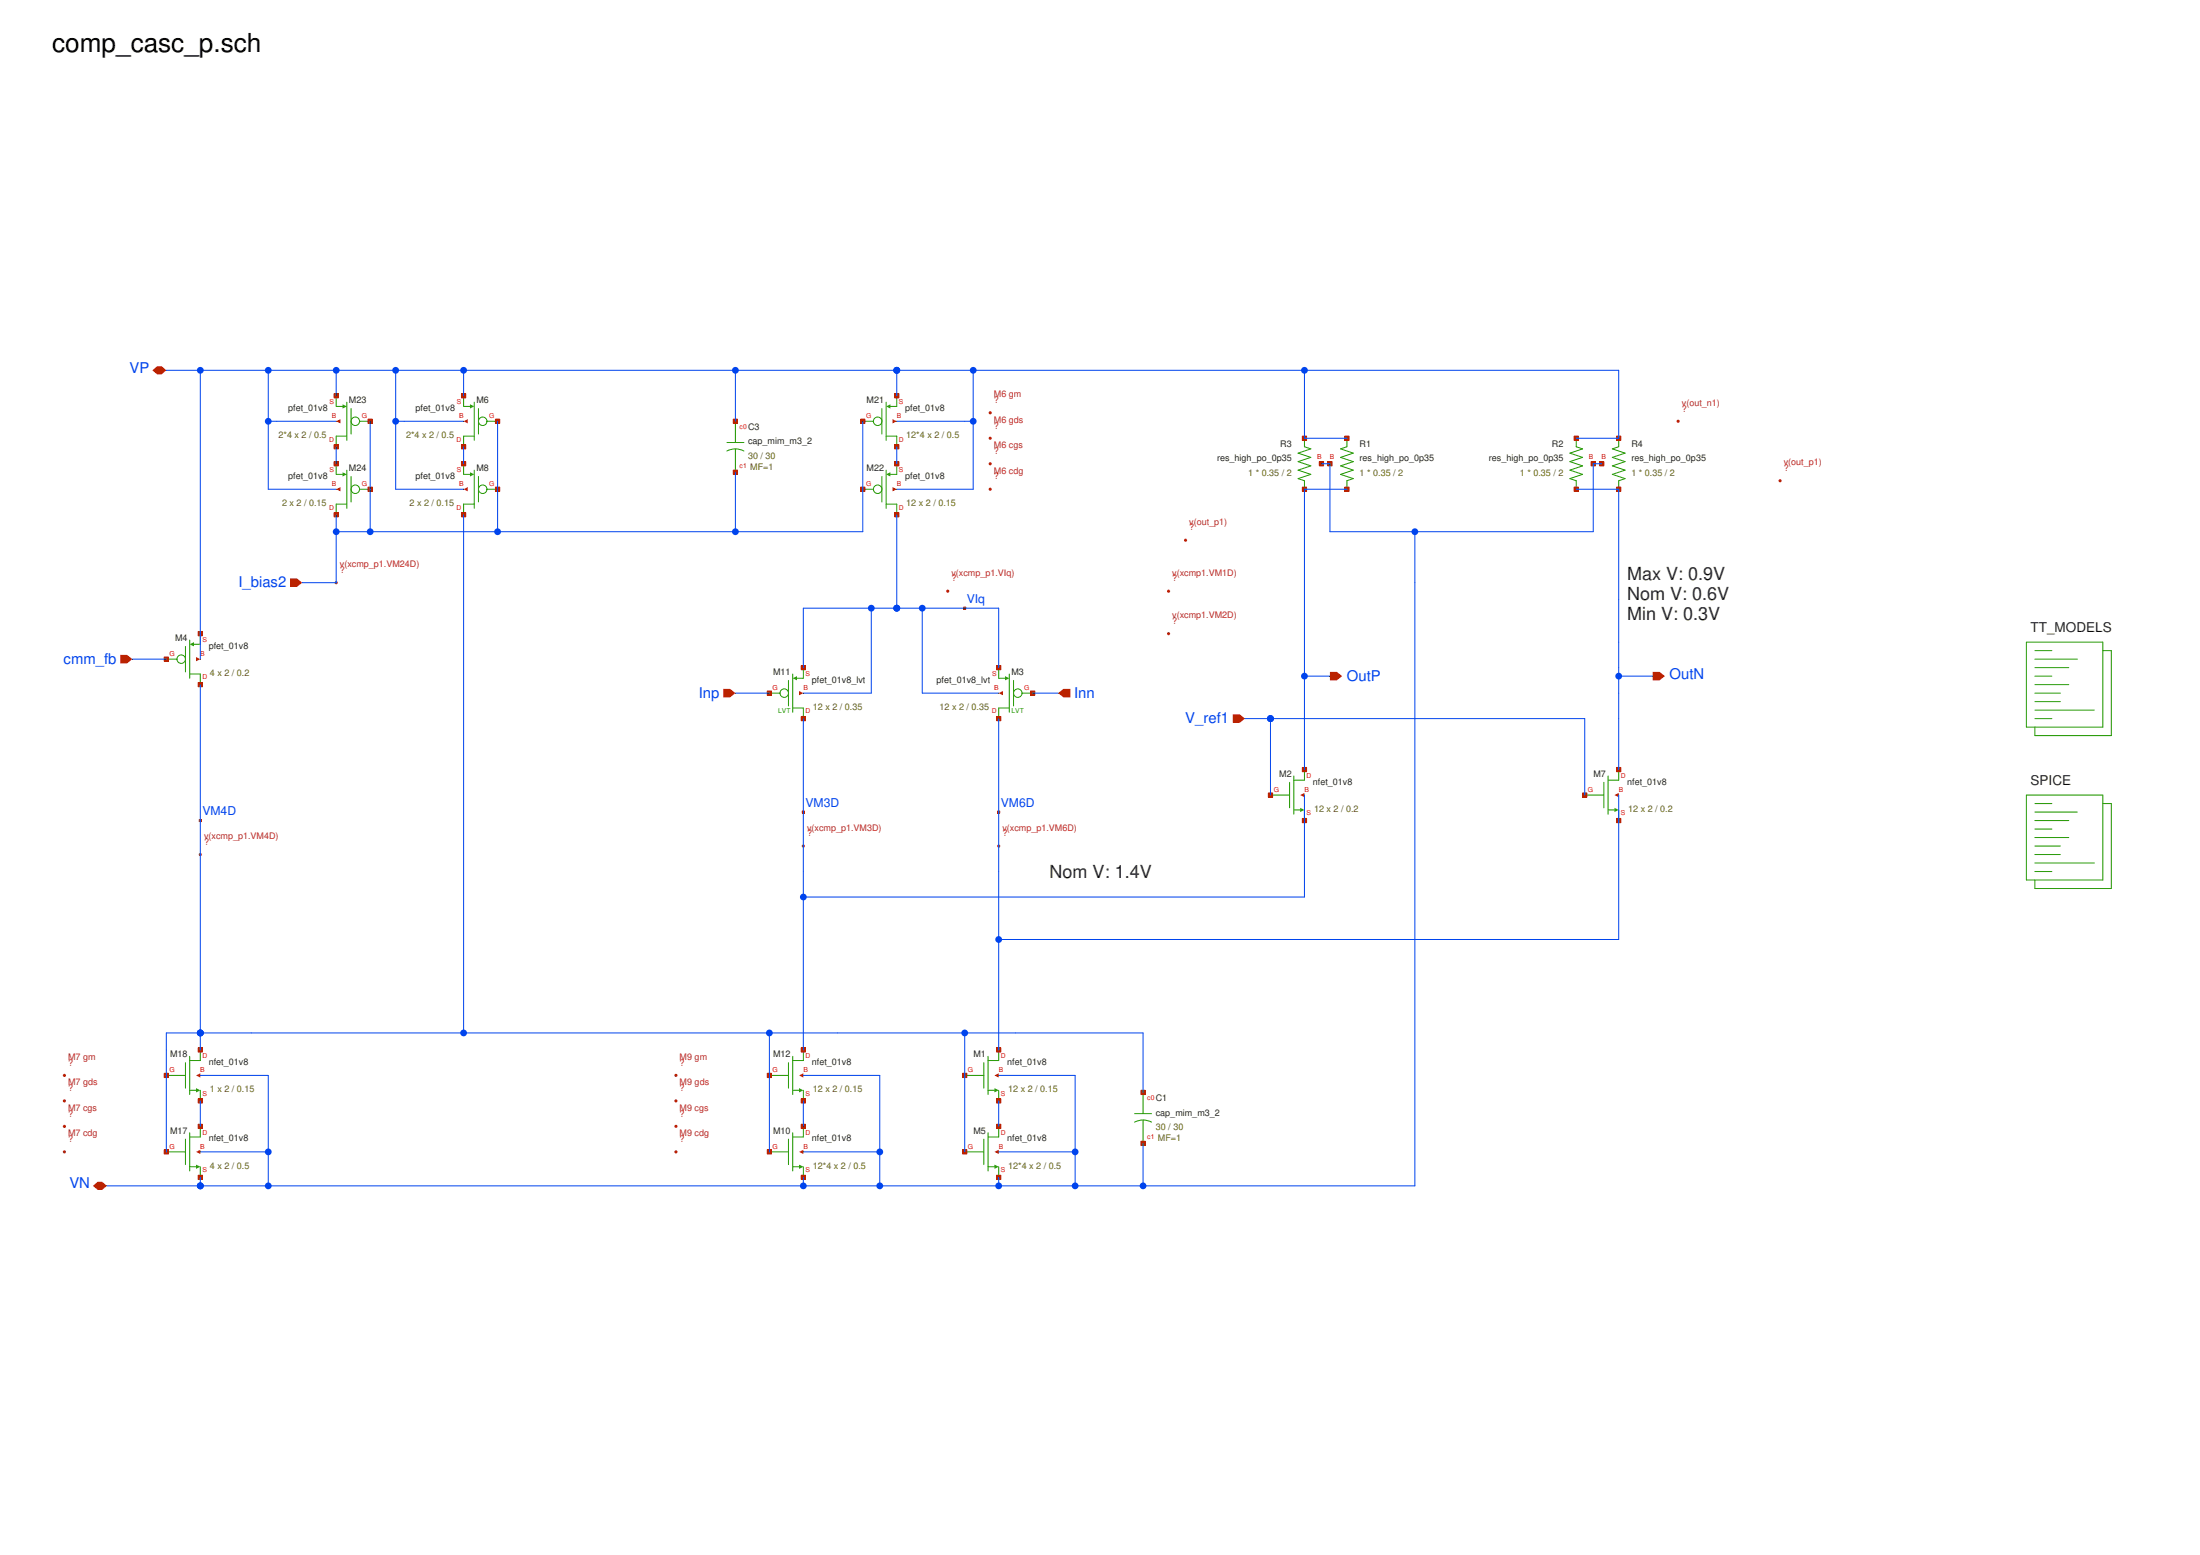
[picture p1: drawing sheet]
<svg xmlns="http://www.w3.org/2000/svg" width="297mm" height="210mm" viewBox="0 0 297 210" stroke-linecap="round" stroke-linejoin="round" font-family="sans-serif">
<g fill="none" stroke="#229800" stroke-width=".14">
<path d="M273.6 86.7h10.3v11.4h-10.3zM274.7 90.1h4.6M274.7 91.3h2.3M274.7 92.4h4.6M274.7 93.6h3.5M274.7 94.7h3.5M274.7 95.9h8.1M274.7 97h2.3M274.7 89h5.8M274.7 87.8h2.3M283.9 87.8h1.2v11.5h-10.4v-1.2M273.6 107.3h10.3v11.5h-10.3z"/>
<path d="M274.7 110.8h4.6M274.7 111.9h2.3M274.7 113.1h4.6M274.7 114.2h3.5M274.7 115.4h3.5M274.7 116.5h8.1M274.7 117.6h2.3M274.7 109.6h5.8M274.7 108.5h2.3M283.9 108.5h1.2v11.4h-10.4v-1.1M103.9 155.5h2.6M106.5 153.8v3.4"/>
<path d="M107 152.9v5.2M107 157.5h.9M108.5 152v1.5h-1.5M108.5 157.5v1.4"/>
</g>
<path d="M107.9 157.2l.6 .3-.6 .3z" fill="#229800"/>
<path d="M103.9 145.2h2.6M106.5 143.4v3.5M107 142.6v5.1M107 147.2h.9M108.5 141.7v1.5h-1.5M108.5 147.2v1.4" fill="none" stroke="#229800" stroke-width=".14"/>
<path d="M107.9 146.9l.6 .3-.6 .3z" fill="#229800"/>
<path d="M22.5 155.5h2.5M25 153.8v3.4M25.6 152.9v5.2M25.6 157.5h.9M27 152v1.5h-1.4M27 157.5v1.4" fill="none" stroke="#229800" stroke-width=".14"/>
<path d="M26.5 157.2l.5 .3-.5 .3z" fill="#229800"/>
<path d="M22.5 145.2h2.5M25 143.4v3.5M25.6 142.6v5.1M25.6 147.2h.9M27 141.7v1.5h-1.4M27 147.2v1.4" fill="none" stroke="#229800" stroke-width=".14"/>
<path d="M26.5 146.9l.5 .3-.5 .3z" fill="#229800"/>
<path d="M116.5 56.9h1.4M119.1 55.1v3.5M119.6 54.3v5.1M119.6 58.9h1.5v1.4M121.1 53.4v1.5h-.9M176.1 59.2v1.1l.9 .3-1.7 .6 1.7 .5-1.7 .6 1.7 .6-1.7 .6 1.7 .5-1.7 .6 .8 .3v1.1M218.6 59.2v1.1l-.9 .3 1.7 .6-1.7 .5 1.7 .6-1.7 .6 1.7 .6-1.7 .5 1.7 .6-.8 .3v1.1M153.2 150.3h2.3M153.2 151.5a2.44 2.44 0 0 1 2.3 0M154.3 147.5v2.8M154.3 151.2v3.1" fill="none" stroke="#229800" stroke-width=".14"/>
<path d="M119.6 54.9l.6-.3v.5z" fill="#229800"/>
<g fill="none" stroke="#229800" stroke-width=".14">
<path d="M116.5 66h1.4M119.1 64.3v3.5M119.6 63.5v5.1M119.6 68h1.5v1.5M121.1 62.6v1.4h-.9"/>
<circle cx="118.5" cy="56.9" r=".57"/>
</g>
<path d="M119.6 64l.6-.3v.6z" fill="#229800"/>
<g fill="none" stroke="#229800" stroke-width=".14">
<path d="M45.4 53.4v1.5h.9M46.8 54.3v5.1M46.8 58.9h-1.4v1.4M47.4 55.1v3.5M48.5 56.9h1.5"/>
<circle cx="118.5" cy="66" r=".57"/>
</g>
<path d="M46.3 54.6l.5 .3-.5 .2z" fill="#229800"/>
<g fill="none" stroke="#229800" stroke-width=".14">
<path d="M45.4 62.6v1.4h.9M46.8 63.5v5.1M46.8 68h-1.4v1.5M47.4 64.3v3.5M48.5 66h1.5"/>
<circle cx="48" cy="56.9" r=".57"/>
</g>
<path d="M46.3 63.7l.5 .3-.5 .3z" fill="#229800"/>
<g fill="none" stroke="#229800" stroke-width=".14">
<path d="M98.1 59.7h2.3M99.3 56.9v2.8M98.1 60.9a2.44 2.44 0 0 1 2.3 0M99.3 60.6v3.1M171.5 107.3h2.6M174.1 105.6v3.4M174.7 104.7v5.2M174.7 109.3h.9M176.1 103.9v1.4h-1.4M176.1 109.3v1.5"/>
<circle cx="48" cy="66" r=".57"/>
</g>
<path d="M175.6 109l.5 .3-.5 .3z" fill="#229800"/>
<path d="M22.5 89h1.4M25 87.3v3.4M25.6 86.4v5.2M25.6 91h1.4v1.4M27 85.5v1.5h-.8" fill="none" stroke="#229800" stroke-width=".14"/>
<path d="M25.6 87l.6-.3v.6z" fill="#229800"/>
<g fill="none" stroke="#229800" stroke-width=".14">
<path d="M214 107.3h2.5M216.5 105.6v3.4M217.1 104.7v5.2M217.1 109.3h.9M218.6 103.9v1.4h-1.5M218.6 109.3v1.5"/>
<circle cx="24.5" cy="89" r=".57"/>
</g>
<path d="M218 109l.6 .3-.6 .3z" fill="#229800"/>
<path d="M103.9 93.6h1.4M106.5 91.8v3.5M107 91v5.1M107 95.6h1.5v1.4M108.5 90.1v1.5h-.9" fill="none" stroke="#229800" stroke-width=".14"/>
<path d="M107 91.6l.6-.3v.5z" fill="#229800"/>
<g fill="none" stroke="#229800" stroke-width=".14">
<path d="M134.8 90.1v1.5h.9M136.3 91v5.1M136.3 95.6h-1.5v1.4M136.8 91.8v3.5M138 93.6h1.4"/>
<circle cx="105.9" cy="93.6" r=".57"/>
</g>
<path d="M135.7 91.3l.6 .3-.6 .2z" fill="#229800"/>
<g fill="none" stroke="#229800" stroke-width=".14">
<path d="M130.3 145.2h2.5M132.8 143.4v3.5M133.4 142.6v5.1M133.4 147.2h.9M134.8 141.7v1.5h-1.4M134.8 147.2v1.4"/>
<circle cx="137.4" cy="93.6" r=".57"/>
</g>
<path d="M134.3 146.9l.5 .3-.5 .3z" fill="#229800"/>
<path d="M130.3 155.5h2.5M132.8 153.8v3.4M133.4 152.9v5.2M133.4 157.5h.9M134.8 152v1.5h-1.4M134.8 157.5v1.4" fill="none" stroke="#229800" stroke-width=".14"/>
<path d="M134.3 157.2l.5 .3-.5 .3z" fill="#229800"/>
<path d="M62.6 53.4v1.5h.9M64 54.3v5.1M64 58.9h-1.4v1.4M64.6 55.1v3.5M65.7 56.9h1.5M181.9 59.2v1.1l-.9 .3 1.7 .6-1.7 .5 1.7 .6-1.7 .6 1.7 .6-1.7 .5 1.7 .6-.8 .3v1.1M212.8 59.2v1.1l.9 .3-1.7 .6 1.7 .5-1.7 .6 1.7 .6-1.7 .6 1.7 .5-1.7 .6 .8 .3v1.1" fill="none" stroke="#229800" stroke-width=".14"/>
<path d="M63.5 54.6l.5 .3-.5 .2z" fill="#229800"/>
<g fill="none" stroke="#229800" stroke-width=".14">
<path d="M62.6 62.6v1.4h.9M64 63.5v5.1M64 68h-1.4v1.5M64.6 64.3v3.5M65.7 66h1.5"/>
<circle cx="65.2" cy="56.9" r=".57"/>
</g>
<path d="M63.5 63.7l.5 .3-.5 .3z" fill="#229800"/>
<circle cx="65.2" cy="66" r=".57" fill="none" stroke="#229800" stroke-width=".14"/>
<path d="M130.1 82h.3v.2h-.3z" fill="none" stroke="#ba2200" stroke-width=".14"/>
<g fill="#ba2200">
<path d="M130.1 82h.3v.2h-.3z"/>
<path d="M97.6 93h1l.7 .6-.7 .5h-1z"/>
</g>
<path d="M99.3 93.6h.1" fill="none" stroke="#ba2200" stroke-width=".14"/>
<path d="M16.2 88.4h1l.7 .6-.7 .5h-1z" fill="#ba2200"/>
<path d="M17.9 89h.1" fill="none" stroke="#ba2200" stroke-width=".14"/>
<path d="M142.9 93.6l.7-.6h.9v1.1h-.9z" fill="#ba2200"/>
<path d="M142.9 93.6h.1" fill="none" stroke="#ba2200" stroke-width=".14"/>
<path d="M20.6 50l.6-.6h.6l.7 .6-.7 .5h-.6z" fill="#ba2200"/>
<path d="M22.5 50h.1" fill="none" stroke="#ba2200" stroke-width=".14"/>
<path d="M12.5 160.1l.7-.6h.6l.6 .6-.6 .5h-.6z" fill="#ba2200"/>
<path d="M14.4 160.1h.1" fill="none" stroke="#ba2200" stroke-width=".14"/>
<path d="M223.1 90.7h1l.7 .6-.7 .5h-1z" fill="#ba2200"/>
<path d="M223.1 91.3h.1" fill="none" stroke="#ba2200" stroke-width=".14"/>
<path d="M179.6 90.7h.9l.7 .6-.7 .5h-.9z" fill="#ba2200"/>
<path d="M179.6 91.3h.1" fill="none" stroke="#ba2200" stroke-width=".14"/>
<path d="M107.9 155.5l.6-.3v.6z" fill="#ba2200"/>
<path d="M108.2 151.8h.6v.5h-.6z" fill="none" stroke="#ba2200" stroke-width=".14"/>
<path d="M108.2 151.8h.6v.5h-.6z" fill="#ba2200"/>
<path d="M103.6 155.2h.6v.6h-.6z" fill="none" stroke="#ba2200" stroke-width=".14"/>
<path d="M103.6 155.2h.6v.6h-.6z" fill="#ba2200"/>
<path d="M108.2 158.6h.6v.6h-.6z" fill="none" stroke="#ba2200" stroke-width=".14"/>
<path d="M108.2 158.6h.6v.6h-.6z" fill="#ba2200"/>
<path d="M108.5 155.5h.1" fill="none" stroke="#ba2200" stroke-width=".14"/>
<path d="M107.9 145.2l.6-.3v.6z" fill="#ba2200"/>
<path d="M108.2 141.4h.6v.6h-.6z" fill="none" stroke="#ba2200" stroke-width=".14"/>
<path d="M108.2 141.4h.6v.6h-.6z" fill="#ba2200"/>
<path d="M103.6 144.9h.6v.6h-.6z" fill="none" stroke="#ba2200" stroke-width=".14"/>
<path d="M103.6 144.9h.6v.6h-.6z" fill="#ba2200"/>
<path d="M108.2 148.3h.6v.6h-.6z" fill="none" stroke="#ba2200" stroke-width=".14"/>
<path d="M108.2 148.3h.6v.6h-.6z" fill="#ba2200"/>
<path d="M108.5 145.2h.1" fill="none" stroke="#ba2200" stroke-width=".14"/>
<path d="M26.5 155.5l.5-.3v.6z" fill="#ba2200"/>
<path d="M26.8 151.8h.5v.5h-.5z" fill="none" stroke="#ba2200" stroke-width=".14"/>
<path d="M26.8 151.8h.5v.5h-.5z" fill="#ba2200"/>
<path d="M22.2 155.2h.5v.6h-.5z" fill="none" stroke="#ba2200" stroke-width=".14"/>
<path d="M22.2 155.2h.5v.6h-.5z" fill="#ba2200"/>
<path d="M26.8 158.6h.5v.6h-.5z" fill="none" stroke="#ba2200" stroke-width=".14"/>
<path d="M26.8 158.6h.5v.6h-.5z" fill="#ba2200"/>
<path d="M27 155.5h.1" fill="none" stroke="#ba2200" stroke-width=".14"/>
<path d="M26.5 145.2l.5-.3v.6z" fill="#ba2200"/>
<path d="M26.8 141.4h.5v.6h-.5z" fill="none" stroke="#ba2200" stroke-width=".14"/>
<path d="M26.8 141.4h.5v.6h-.5z" fill="#ba2200"/>
<path d="M22.2 144.9h.5v.6h-.5z" fill="none" stroke="#ba2200" stroke-width=".14"/>
<path d="M22.2 144.9h.5v.6h-.5z" fill="#ba2200"/>
<path d="M26.8 148.3h.5v.6h-.5z" fill="none" stroke="#ba2200" stroke-width=".14"/>
<path d="M26.8 148.3h.5v.6h-.5z" fill="#ba2200"/>
<path d="M27 145.2h.1" fill="none" stroke="#ba2200" stroke-width=".14"/>
<path d="M154 147.2h.6v.5h-.6z" fill="none" stroke="#ba2200" stroke-width=".14"/>
<path d="M154 147.2h.6v.5h-.6z" fill="#ba2200"/>
<path d="M154 154.1h.6v.5h-.6z" fill="none" stroke="#ba2200" stroke-width=".14"/>
<path d="M154 154.1h.6v.5h-.6z" fill="#ba2200"/>
<path d="M175.8 65.8h.6v.5h-.6z" fill="none" stroke="#ba2200" stroke-width=".14"/>
<path d="M175.8 65.8h.6v.5h-.6z" fill="#ba2200"/>
<path d="M175.8 58.9h.6v.5h-.6z" fill="none" stroke="#ba2200" stroke-width=".14"/>
<path d="M175.8 58.9h.6v.5h-.6z" fill="#ba2200"/>
<path d="M178.1 62.3h.6v.6h-.6z" fill="none" stroke="#ba2200" stroke-width=".14"/>
<path d="M178.1 62.3h.6v.6h-.6z" fill="#ba2200"/>
<path d="M218.3 65.8h.5v.5h-.5z" fill="none" stroke="#ba2200" stroke-width=".14"/>
<path d="M218.3 65.8h.5v.5h-.5z" fill="#ba2200"/>
<path d="M218.3 58.9h.5v.5h-.5z" fill="none" stroke="#ba2200" stroke-width=".14"/>
<path d="M218.3 58.9h.5v.5h-.5z" fill="#ba2200"/>
<path d="M216 62.3h.5v.6h-.5z" fill="none" stroke="#ba2200" stroke-width=".14"/>
<g fill="#ba2200">
<path d="M216 62.3h.5v.6h-.5z"/>
<path d="M166.4 96.4h1l.7 .6-.7 .6h-1z"/>
</g>
<path d="M168.1 97h.1" fill="none" stroke="#ba2200" stroke-width=".14"/>
<path d="M39.2 78.1h.9l.7 .6-.7 .5h-.9z" fill="#ba2200"/>
<path d="M40.8 78.7h.1" fill="none" stroke="#ba2200" stroke-width=".14"/>
<path d="M120.5 56.6l.6 .3-.6 .3z" fill="#ba2200"/>
<path d="M120.8 60h.6v.6h-.6z" fill="none" stroke="#ba2200" stroke-width=".14"/>
<path d="M120.8 60h.6v.6h-.6z" fill="#ba2200"/>
<path d="M116.2 56.6h.6v.6h-.6z" fill="none" stroke="#ba2200" stroke-width=".14"/>
<path d="M116.2 56.6h.6v.6h-.6z" fill="#ba2200"/>
<path d="M120.8 53.1h.6v.6h-.6z" fill="none" stroke="#ba2200" stroke-width=".14"/>
<path d="M120.8 53.1h.6v.6h-.6z" fill="#ba2200"/>
<path d="M121.1 56.9h.1" fill="none" stroke="#ba2200" stroke-width=".14"/>
<path d="M120.5 65.8l.6 .2-.6 .3z" fill="#ba2200"/>
<path d="M120.8 69.2h.6v.6h-.6z" fill="none" stroke="#ba2200" stroke-width=".14"/>
<path d="M120.8 69.2h.6v.6h-.6z" fill="#ba2200"/>
<path d="M116.2 65.8h.6v.5h-.6z" fill="none" stroke="#ba2200" stroke-width=".14"/>
<path d="M116.2 65.8h.6v.5h-.6z" fill="#ba2200"/>
<path d="M120.8 62.3h.6v.6h-.6z" fill="none" stroke="#ba2200" stroke-width=".14"/>
<path d="M120.8 62.3h.6v.6h-.6z" fill="#ba2200"/>
<path d="M121.1 66h.1" fill="none" stroke="#ba2200" stroke-width=".14"/>
<path d="M45.4 56.9l.6-.3v.6z" fill="#ba2200"/>
<path d="M45.1 60h.6v.6h-.6z" fill="none" stroke="#ba2200" stroke-width=".14"/>
<path d="M45.1 60h.6v.6h-.6z" fill="#ba2200"/>
<path d="M49.7 56.6h.6v.6h-.6z" fill="none" stroke="#ba2200" stroke-width=".14"/>
<path d="M49.7 56.6h.6v.6h-.6z" fill="#ba2200"/>
<path d="M45.1 53.1h.6v.6h-.6z" fill="none" stroke="#ba2200" stroke-width=".14"/>
<path d="M45.1 53.1h.6v.6h-.6z" fill="#ba2200"/>
<path d="M45.4 56.9h.1" fill="none" stroke="#ba2200" stroke-width=".14"/>
<path d="M45.4 66l.6-.2v.5z" fill="#ba2200"/>
<path d="M45.1 69.2h.6v.6h-.6z" fill="none" stroke="#ba2200" stroke-width=".14"/>
<path d="M45.1 69.2h.6v.6h-.6z" fill="#ba2200"/>
<path d="M49.7 65.8h.6v.5h-.6z" fill="none" stroke="#ba2200" stroke-width=".14"/>
<path d="M49.7 65.8h.6v.5h-.6z" fill="#ba2200"/>
<path d="M45.1 62.3h.6v.6h-.6z" fill="none" stroke="#ba2200" stroke-width=".14"/>
<path d="M45.1 62.3h.6v.6h-.6z" fill="#ba2200"/>
<path d="M45.4 66h.1" fill="none" stroke="#ba2200" stroke-width=".14"/>
<path d="M99 56.6h.6v.6h-.6z" fill="none" stroke="#ba2200" stroke-width=".14"/>
<path d="M99 56.6h.6v.6h-.6z" fill="#ba2200"/>
<path d="M99 63.5h.6v.5h-.6z" fill="none" stroke="#ba2200" stroke-width=".14"/>
<g fill="#ba2200">
<path d="M99 63.5h.6v.5h-.6z"/>
<path d="M175.6 107.3l.5-.3v.6z"/>
</g>
<path d="M175.8 103.6h.6v.6h-.6z" fill="none" stroke="#ba2200" stroke-width=".14"/>
<path d="M175.8 103.6h.6v.6h-.6z" fill="#ba2200"/>
<path d="M171.2 107h.6v.6h-.6z" fill="none" stroke="#ba2200" stroke-width=".14"/>
<path d="M171.2 107h.6v.6h-.6z" fill="#ba2200"/>
<path d="M175.8 110.5h.6v.6h-.6z" fill="none" stroke="#ba2200" stroke-width=".14"/>
<path d="M175.8 110.5h.6v.6h-.6z" fill="#ba2200"/>
<path d="M176.1 107.3h.1" fill="none" stroke="#ba2200" stroke-width=".14"/>
<path d="M26.5 88.7l.5 .3-.5 .3z" fill="#ba2200"/>
<path d="M26.8 92.1h.5v.6h-.5z" fill="none" stroke="#ba2200" stroke-width=".14"/>
<path d="M26.8 92.1h.5v.6h-.5z" fill="#ba2200"/>
<path d="M22.2 88.7h.5v.6h-.5z" fill="none" stroke="#ba2200" stroke-width=".14"/>
<path d="M22.2 88.7h.5v.6h-.5z" fill="#ba2200"/>
<path d="M26.8 85.2h.5v.6h-.5z" fill="none" stroke="#ba2200" stroke-width=".14"/>
<path d="M26.8 85.2h.5v.6h-.5z" fill="#ba2200"/>
<path d="M27 89h.1" fill="none" stroke="#ba2200" stroke-width=".14"/>
<path d="M218 107.3l.6-.3v.6z" fill="#ba2200"/>
<path d="M218.3 103.6h.5v.6h-.5z" fill="none" stroke="#ba2200" stroke-width=".14"/>
<path d="M218.3 103.6h.5v.6h-.5z" fill="#ba2200"/>
<path d="M213.7 107h.6v.6h-.6z" fill="none" stroke="#ba2200" stroke-width=".14"/>
<path d="M213.7 107h.6v.6h-.6z" fill="#ba2200"/>
<path d="M218.3 110.5h.5v.6h-.5z" fill="none" stroke="#ba2200" stroke-width=".14"/>
<path d="M218.3 110.5h.5v.6h-.5z" fill="#ba2200"/>
<path d="M218.5 107.3h.1" fill="none" stroke="#ba2200" stroke-width=".14"/>
<path d="M108.3 109.5h.3v.3h-.3z" fill="none" stroke="#ba2200" stroke-width=".14"/>
<path d="M108.3 109.5h.3v.3h-.3z" fill="#ba2200"/>
<path d="M134.7 109.5h.3v.3h-.3z" fill="none" stroke="#ba2200" stroke-width=".14"/>
<path d="M134.7 109.5h.3v.3h-.3z" fill="#ba2200"/>
<path d="M26.9 110.6h.3v.3h-.3z" fill="none" stroke="#ba2200" stroke-width=".14"/>
<g fill="#ba2200">
<path d="M26.9 110.6h.3v.3h-.3z"/>
<path d="M107.9 93.3l.6 .3-.6 .2z"/>
</g>
<path d="M108.2 96.7h.6v.6h-.6z" fill="none" stroke="#ba2200" stroke-width=".14"/>
<path d="M108.2 96.7h.6v.6h-.6z" fill="#ba2200"/>
<path d="M103.6 93.3h.6v.5h-.6z" fill="none" stroke="#ba2200" stroke-width=".14"/>
<path d="M103.6 93.3h.6v.5h-.6z" fill="#ba2200"/>
<path d="M108.2 89.8h.6v.6h-.6z" fill="none" stroke="#ba2200" stroke-width=".14"/>
<path d="M108.2 89.8h.6v.6h-.6z" fill="#ba2200"/>
<path d="M108.5 93.6h.1" fill="none" stroke="#ba2200" stroke-width=".14"/>
<path d="M134.8 93.6l.6-.3v.5z" fill="#ba2200"/>
<path d="M134.6 96.7h.5v.6h-.5z" fill="none" stroke="#ba2200" stroke-width=".14"/>
<path d="M134.6 96.7h.5v.6h-.5z" fill="#ba2200"/>
<path d="M139.1 93.3h.6v.5h-.6z" fill="none" stroke="#ba2200" stroke-width=".14"/>
<path d="M139.1 93.3h.6v.5h-.6z" fill="#ba2200"/>
<path d="M134.6 89.8h.5v.6h-.5z" fill="none" stroke="#ba2200" stroke-width=".14"/>
<path d="M134.6 89.8h.5v.6h-.5z" fill="#ba2200"/>
<path d="M134.8 93.6h.1" fill="none" stroke="#ba2200" stroke-width=".14"/>
<path d="M134.3 145.2l.5-.3v.6z" fill="#ba2200"/>
<path d="M134.6 141.4h.5v.6h-.5z" fill="none" stroke="#ba2200" stroke-width=".14"/>
<path d="M134.6 141.4h.5v.6h-.5z" fill="#ba2200"/>
<path d="M130 144.9h.5v.6h-.5z" fill="none" stroke="#ba2200" stroke-width=".14"/>
<path d="M130 144.9h.5v.6h-.5z" fill="#ba2200"/>
<path d="M134.6 148.3h.5v.6h-.5z" fill="none" stroke="#ba2200" stroke-width=".14"/>
<path d="M134.6 148.3h.5v.6h-.5z" fill="#ba2200"/>
<path d="M134.8 145.2h.1" fill="none" stroke="#ba2200" stroke-width=".14"/>
<path d="M134.3 155.5l.5-.3v.6z" fill="#ba2200"/>
<path d="M134.6 151.8h.5v.5h-.5z" fill="none" stroke="#ba2200" stroke-width=".14"/>
<path d="M134.6 151.8h.5v.5h-.5z" fill="#ba2200"/>
<path d="M130 155.2h.5v.6h-.5z" fill="none" stroke="#ba2200" stroke-width=".14"/>
<path d="M130 155.2h.5v.6h-.5z" fill="#ba2200"/>
<path d="M134.6 158.6h.5v.6h-.5z" fill="none" stroke="#ba2200" stroke-width=".14"/>
<path d="M134.6 158.6h.5v.6h-.5z" fill="#ba2200"/>
<path d="M134.8 155.5h.1" fill="none" stroke="#ba2200" stroke-width=".14"/>
<path d="M181.6 65.8h.5v.5h-.5z" fill="none" stroke="#ba2200" stroke-width=".14"/>
<path d="M181.6 65.8h.5v.5h-.5z" fill="#ba2200"/>
<path d="M181.6 58.9h.5v.5h-.5z" fill="none" stroke="#ba2200" stroke-width=".14"/>
<path d="M181.6 58.9h.5v.5h-.5z" fill="#ba2200"/>
<path d="M179.3 62.3h.6v.6h-.6z" fill="none" stroke="#ba2200" stroke-width=".14"/>
<path d="M179.3 62.3h.6v.6h-.6z" fill="#ba2200"/>
<path d="M212.5 65.8h.6v.5h-.6z" fill="none" stroke="#ba2200" stroke-width=".14"/>
<path d="M212.5 65.8h.6v.5h-.6z" fill="#ba2200"/>
<path d="M212.5 58.9h.6v.5h-.6z" fill="none" stroke="#ba2200" stroke-width=".14"/>
<path d="M212.5 58.9h.6v.5h-.6z" fill="#ba2200"/>
<path d="M214.8 62.3h.6v.6h-.6z" fill="none" stroke="#ba2200" stroke-width=".14"/>
<g fill="#ba2200">
<path d="M214.8 62.3h.6v.6h-.6z"/>
<path d="M62.6 56.9l.6-.3v.6z"/>
</g>
<path d="M62.3 60h.6v.6h-.6z" fill="none" stroke="#ba2200" stroke-width=".14"/>
<path d="M62.3 60h.6v.6h-.6z" fill="#ba2200"/>
<path d="M66.9 56.6h.6v.6h-.6z" fill="none" stroke="#ba2200" stroke-width=".14"/>
<path d="M66.9 56.6h.6v.6h-.6z" fill="#ba2200"/>
<path d="M62.3 53.1h.6v.6h-.6z" fill="none" stroke="#ba2200" stroke-width=".14"/>
<path d="M62.3 53.1h.6v.6h-.6z" fill="#ba2200"/>
<path d="M62.6 56.9h.1" fill="none" stroke="#ba2200" stroke-width=".14"/>
<path d="M62.6 66l.6-.2v.5z" fill="#ba2200"/>
<path d="M62.3 69.2h.6v.6h-.6z" fill="none" stroke="#ba2200" stroke-width=".14"/>
<path d="M62.3 69.2h.6v.6h-.6z" fill="#ba2200"/>
<path d="M66.9 65.8h.6v.5h-.6z" fill="none" stroke="#ba2200" stroke-width=".14"/>
<path d="M66.9 65.8h.6v.5h-.6z" fill="#ba2200"/>
<path d="M62.3 62.3h.6v.6h-.6z" fill="none" stroke="#ba2200" stroke-width=".14"/>
<path d="M62.3 62.3h.6v.6h-.6z" fill="#ba2200"/>
<path d="M62.6 66h.1" fill="none" stroke="#ba2200" stroke-width=".14"/>
<g fill="#a92222">
<path d="M133.5 55.6l.2-.1v.2v-.2l.1 .1v.3h-.3z"/>
<path d="M133.5 59l.2-.1v.3v-.3l.1 .1v.3h-.3z"/>
<path d="M133.5 62.4h.2v.2v-.2h.1v.4h-.3z"/>
<path d="M133.5 65.9l.2-.1v.2v-.2l.1 .1v.3h-.3z"/>
<path d="M91.1 145h.2v.2v-.2h.1v.3h-.3z"/>
<path d="M91.1 148.5l.2-.1v.2v-.2l.1 .1v.3h-.3z"/>
<path d="M91.1 151.9l.2-.1v.2v-.2l.1 .1v.3h-.3z"/>
<path d="M91.1 155.3h.2v.2v-.2h.1v.3h-.3z"/>
<path d="M8.5 145h.2v.2v-.2h.1v.3h-.3z"/>
<path d="M8.5 148.5l.2-.1v.2v-.2l.1 .1v.3h-.3z"/>
<path d="M8.5 151.9l.2-.1v.2v-.2l.1 .1v.3h-.3z"/>
<path d="M8.5 155.3h.2v.2v-.2h.1v.3h-.3z"/>
<path d="M127.8 79.6h.2v.2v-.2h.1v.4h-.3z"/>
<path d="M157.6 85.4l.2-.1v.2v-.2l.1 .1v.3h-.3z"/>
<path d="M157.6 79.6h.2v.2v-.2h.1v.4h-.3z"/>
<path d="M240.2 64.7h.1v.2v-.2h.2v.3h-.3z"/>
<path d="M159.9 72.8l.2-.1v.2v-.2l.1 .1v.3h-.3z"/>
<path d="M226.4 56.7h.2v.2v-.2h.1v.3h-.3z"/>
<path d="M108.3 114.1l.2-.1v.2v-.2l.1 .1v.3h-.3z"/>
<path d="M134.7 114.1l.1-.1v.2v-.2l.2 .1v.3h-.3z"/>
<path d="M26.9 115.2l.1-.1v.3v-.3l.2 .1v.3h-.3z"/>
<path d="M45.2 78.5l.2-.1v.3v-.3l.1 .1v.3h-.3z"/>
</g>
<g fill="none" stroke="#0044ed" stroke-width=".14">
<path d="M22.5 50h196.1v9.2h-5.8M27 50v39M36.2 50v16h9.2M36.2 56.9h9.2M45.4 50v3.4M50 56.9v14.9M53.4 50v16h9.2M53.4 56.9h9.2M62.6 50v3.4M67.2 56.9v14.9M99.3 50v6.9M116.5 56.9v14.9h-71.1"/>
<path d="M121.1 50v3.4M121.1 56.9h10.3M131.4 50v16h-10.3M176.1 50v9.2h5.8M45.4 60.3v2.3M45.4 69.5v9.2h-4.6M62.6 60.3v2.3M62.6 69.5v69.9M99.3 63.7v8.1M121.1 60.3v2.3M121.1 69.5v12.6M178.4 62.6h1.2v9.2h35.5v-9.2h1.2"/>
<path d="M181.9 66h-5.8v37.9M191 71.8v88.3h-176.6M212.8 66h5.8v37.9M17.9 89h4.6M27 92.4v49.3M99.3 93.6h4.6M108.5 90.1v-8h26.3v8M108.5 97v44.7M117.6 82.1v11.5h-9.1M124.5 82.1v11.5h10.3M134.8 97v44.7M139.4 93.6h3.5"/>
<path d="M168.1 97h45.9v10.3M171.5 97v10.3M176.1 91.3h3.5M218.6 91.3h4.5M176.1 107.3v13.8h-67.6M218.6 107.3v19.5h-83.8M103.9 139.4v16.1M130.3 139.4v16.1M27 145.2h9.2v14.9M27 155.5h9.2M27 148.6v3.4M27 158.9v1.2"/>
<path d="M108.5 148.6v3.4M108.5 158.9v1.2M108.5 145.2h10.3v14.9M108.5 155.5h10.3M134.8 145.2h10.4v14.9M134.8 155.5h10.4M134.8 148.6v3.4M134.8 158.9v1.2M154.3 147.5v-8.1h-131.8v16.1M154.3 154.3v5.8"/>
</g>
<g fill="#0044ed">
<path d="M26.6 159.8a.46 .46 0 0 1 .6-.2 .46 .46 0 0 1 .3 .5h-.5h.5a.46 .46 0 0 1-.6 .4 .46 .46 0 0 1-.3-.7z"/>
<path d="M53 56.6a.46 .46 0 0 1 .5-.2 .46 .46 0 0 1 .4 .5h-.5h.5a.46 .46 0 0 1-.6 .4 .46 .46 0 0 1-.3-.7z"/>
<path d="M53.2 49.6a.46 .46 0 0 1 .7 .4h-.5h.5a.46 .46 0 0 1-.7 .4 .46 .46 0 0 1 0-.8z"/>
<path d="M26.6 49.8a.46 .46 0 0 1 .6-.3 .46 .46 0 0 1 .3 .5h-.5h.5a.46 .46 0 0 1-.6 .4 .46 .46 0 0 1-.3-.6z"/>
<path d="M49.7 71.4a.46 .46 0 0 1 .7 .4h-.4h.4a.46 .46 0 0 1-.6 .4 .46 .46 0 0 1-.1-.8z"/>
<path d="M45 71.5a.46 .46 0 0 1 .5-.2 .46 .46 0 0 1 .4 .5h-.5h.5a.46 .46 0 0 1-.6 .4 .46 .46 0 0 1-.3-.7z"/>
<path d="M35.8 56.6a.46 .46 0 0 1 .5-.2 .46 .46 0 0 1 .4 .5h-.5h.5a.46 .46 0 0 1-.6 .4 .46 .46 0 0 1-.3-.7z"/>
<path d="M36 49.6a.46 .46 0 0 1 .7 .4h-.5h.5a.46 .46 0 0 1-.7 .4 .46 .46 0 0 1 0-.8z"/>
<path d="M45 49.8a.46 .46 0 0 1 .5-.3 .46 .46 0 0 1 .4 .5h-.5h.5a.46 .46 0 0 1-.6 .4 .46 .46 0 0 1-.3-.6z"/>
<path d="M120.7 49.8a.46 .46 0 0 1 .5-.3 .46 .46 0 0 1 .3 .5h-.4h.4a.46 .46 0 0 1-.5 .4 .46 .46 0 0 1-.3-.6z"/>
<path d="M26.6 139.2a.46 .46 0 0 1 .6-.2 .46 .46 0 0 1 .3 .4h-.5h.5a.46 .46 0 0 1-.6 .5 .46 .46 0 0 1-.3-.7z"/>
<path d="M36 155.1a.46 .46 0 0 1 .7 .4h-.5h.5a.46 .46 0 0 1-.7 .4 .46 .46 0 0 1 0-.8z"/>
<path d="M36 159.7a.46 .46 0 0 1 .7 .4h-.5h.5a.46 .46 0 0 1-.7 .4 .46 .46 0 0 1 0-.8z"/>
<path d="M62.2 139.2a.46 .46 0 0 1 .5-.2 .46 .46 0 0 1 .4 .4h-.5h.5a.46 .46 0 0 1-.6 .5 .46 .46 0 0 1-.3-.7z"/>
<path d="M66.8 71.5a.46 .46 0 0 1 .5-.2 .46 .46 0 0 1 .3 .5h-.4h.4a.46 .46 0 0 1-.5 .4 .46 .46 0 0 1-.3-.7z"/>
<path d="M62.2 49.8a.46 .46 0 0 1 .5-.3 .46 .46 0 0 1 .4 .5h-.5h.5a.46 .46 0 0 1-.6 .4 .46 .46 0 0 1-.3-.6z"/>
<path d="M98.9 49.8a.46 .46 0 0 1 .5-.3 .46 .46 0 0 1 .3 .5h-.4h.4a.46 .46 0 0 1-.5 .4 .46 .46 0 0 1-.3-.6z"/>
<path d="M98.9 71.5a.46 .46 0 0 1 .5-.2 .46 .46 0 0 1 .3 .5h-.4h.4a.46 .46 0 0 1-.5 .4 .46 .46 0 0 1-.3-.7z"/>
<path d="M103.6 139a.46 .46 0 0 1 .7 .4h-.4h.4a.46 .46 0 0 1-.7 .4 .46 .46 0 0 1 0-.8z"/>
<path d="M120.7 81.9a.46 .46 0 0 1 .5-.2 .46 .46 0 0 1 .3 .4h-.4h.4a.46 .46 0 0 1-.5 .4 .46 .46 0 0 1-.3-.6z"/>
<path d="M131 56.6a.46 .46 0 0 1 .5-.2 .46 .46 0 0 1 .4 .5h-.5h.5a.46 .46 0 0 1-.6 .4 .46 .46 0 0 1-.3-.7z"/>
<path d="M131 49.8a.46 .46 0 0 1 .5-.3 .46 .46 0 0 1 .4 .5h-.5h.5a.46 .46 0 0 1-.6 .4 .46 .46 0 0 1-.3-.6z"/>
<path d="M117.2 81.9a.46 .46 0 0 1 .6-.2 .46 .46 0 0 1 .3 .4h-.5h.5a.46 .46 0 0 1-.6 .4 .46 .46 0 0 1-.3-.6z"/>
<path d="M124.1 81.9a.46 .46 0 0 1 .5-.2 .46 .46 0 0 1 .4 .4h-.5h.5a.46 .46 0 0 1-.6 .4 .46 .46 0 0 1-.3-.6z"/>
<path d="M134.4 126.6a.46 .46 0 0 1 .6-.2 .46 .46 0 0 1 .3 .4h-.5h.5a.46 .46 0 0 1-.6 .5 .46 .46 0 0 1-.3-.7z"/>
<path d="M108.1 120.9a.46 .46 0 0 1 .5-.3 .46 .46 0 0 1 .3 .5h-.4h.4a.46 .46 0 0 1-.6 .4 .46 .46 0 0 1-.2-.6z"/>
<path d="M129.9 139.2a.46 .46 0 0 1 .5-.2 .46 .46 0 0 1 .3 .4h-.4h.4a.46 .46 0 0 1-.6 .5 .46 .46 0 0 1-.2-.7z"/>
<path d="M134.4 159.8a.46 .46 0 0 1 .6-.2 .46 .46 0 0 1 .3 .5h-.5h.5a.46 .46 0 0 1-.6 .4 .46 .46 0 0 1-.3-.7z"/>
<path d="M144.8 155.3a.46 .46 0 0 1 .5-.3 .46 .46 0 0 1 .3 .5h-.4h.4a.46 .46 0 0 1-.6 .4 .46 .46 0 0 1-.2-.6z"/>
<path d="M144.8 159.8a.46 .46 0 0 1 .5-.2 .46 .46 0 0 1 .3 .5h-.4h.4a.46 .46 0 0 1-.6 .4 .46 .46 0 0 1-.2-.7z"/>
<path d="M108.2 159.7a.46 .46 0 0 1 .7 .4h-.4h.4a.46 .46 0 0 1-.7 .4 .46 .46 0 0 1 0-.8z"/>
<path d="M118.4 155.3a.46 .46 0 0 1 .5-.3 .46 .46 0 0 1 .3 .5h-.4h.4a.46 .46 0 0 1-.5 .4 .46 .46 0 0 1-.3-.6z"/>
<path d="M118.4 159.8a.46 .46 0 0 1 .5-.2 .46 .46 0 0 1 .3 .5h-.4h.4a.46 .46 0 0 1-.5 .4 .46 .46 0 0 1-.3-.7z"/>
<path d="M190.8 71.4a.46 .46 0 0 1 .7 .4h-.5h.5a.46 .46 0 0 1-.7 .4 .46 .46 0 0 1 0-.8z"/>
<path d="M175.9 49.6a.46 .46 0 0 1 .7 .4h-.5h.5a.46 .46 0 0 1-.7 .4 .46 .46 0 0 1 0-.8z"/>
<path d="M175.9 90.9a.46 .46 0 0 1 .7 .4h-.5h.5a.46 .46 0 0 1-.7 .4 .46 .46 0 0 1 0-.8z"/>
<path d="M171.3 96.6a.46 .46 0 0 1 .7 .4h-.5h.5a.46 .46 0 0 1-.7 .4 .46 .46 0 0 1 0-.8z"/>
<path d="M153.9 159.8a.46 .46 0 0 1 .6-.2 .46 .46 0 0 1 .3 .5h-.5h.5a.46 .46 0 0 1-.6 .4 .46 .46 0 0 1-.3-.7z"/>
<path d="M218.3 90.9a.46 .46 0 0 1 .7 .4h-.4h.4a.46 .46 0 0 1-.7 .4 .46 .46 0 0 1 0-.8z"/>
</g>
<text font-size="3.5" x="7.1" y="7.1">comp_casc_p.sch</text>
<g font-size="2.4" fill="#222">
<text x="219.7" y="78.3">Max V: 0.9V</text>
<text x="219.7" y="81">Nom V: 0.6V</text>
<text x="219.7" y="83.7">Min V: 0.3V</text>
<text x="141.7" y="118.5">Nom V: 1.4V</text>
</g>
<g font-size="2" fill="#0044ed">
<text x="17.5" y="50.3">VP</text>
<text x="32.2" y="79.3">I_bias2</text>
<text x="8.6" y="89.6">cmm_fb</text>
<text x="94.4" y="94.2">Inp</text>
<text x="145" y="94.2">Inn</text>
<text x="181.9" y="91.9">OutP</text>
<text x="225.4" y="91.6">OutN</text>
<text x="160" y="97.6">V_ref1</text>
<text x="9.4" y="160.4">VN</text>
</g>
<g font-size="1.8" fill="#222">
<text x="274.2" y="85.3">TT_MODELS</text>
<text x="274.2" y="105.9">SPICE</text>
</g>
<g font-size="1.6" fill="#0044ed">
<text x="130.5" y="81.4">VIq</text>
<text x="27.3" y="110.1">VM4D</text>
<text x="108.8" y="108.9">VM3D</text>
<text x="135.1" y="108.9">VM6D</text>
</g>
<g font-size="1.2" fill="#a92222">
<text x="134.2" y="53.6">M6 gm</text>
<text x="134.2" y="54.4">?</text>
<text x="134.2" y="57.8">?</text>
<text x="134.2" y="57.1">M6 gds</text>
<text x="227.1" y="55.6">?</text>
<text x="227.1" y="54.8">v(out_n1)</text>
<text x="134.2" y="61.3">?</text>
<text x="134.2" y="60.5">M6 cgs</text>
<text x="134.2" y="64.7">?</text>
<text x="134.2" y="63.9">M6 cdg</text>
<text x="240.8" y="63.6">?</text>
<text x="240.8" y="62.8">v(out_p1)</text>
<text x="160.6" y="71.6">?</text>
<text x="160.6" y="70.8">v(out_p1)</text>
<text x="45.9" y="77.3">?</text>
<text x="45.9" y="76.6">v(xcmp_p1.VM24D)</text>
<text x="128.5" y="77.7">v(xcmp_p1.VIq)</text>
<text x="158.3" y="77.7">v(xcmp1.VM1D)</text>
<text x="128.5" y="78.5">?</text>
<text x="158.3" y="83.4">v(xcmp1.VM2D)</text>
<text x="158.3" y="78.5">?</text>
<text x="158.3" y="84.2">?</text>
<text x="27.5" y="113.3">v(xcmp_p1.VM4D)</text>
<text x="109" y="112.9">?</text>
<text x="109" y="112.1">v(xcmp_p1.VM3D)</text>
<text x="135.3" y="112.9">?</text>
<text x="135.3" y="112.1">v(xcmp_p1.VM6D)</text>
<text x="27.5" y="114">?</text>
<text x="9.2" y="143.9">?</text>
<text x="9.2" y="143.1">M7 gm</text>
<text x="91.8" y="143.9">?</text>
<text x="91.8" y="143.1">M9 gm</text>
<text x="9.2" y="147.3">?</text>
<text x="9.2" y="146.5">M7 gds</text>
<text x="9.2" y="150">M7 cgs</text>
<text x="91.8" y="147.3">?</text>
<text x="91.8" y="146.5">M9 gds</text>
<text x="91.8" y="150">M9 cgs</text>
<text x="9.2" y="150.7">?</text>
<text x="9.2" y="154.2">?</text>
<text x="9.2" y="153.4">M7 cdg</text>
<text x="91.8" y="150.7">?</text>
<text x="91.8" y="154.2">?</text>
<text x="91.8" y="153.4">M9 cdg</text>
</g>
<g font-size="1.2" fill="#660">
<text x="37.6" y="59.1">2*4 x 2 / 0.5</text>
<text x="54.8" y="59.1">2*4 x 2 / 0.5</text>
<text x="122.4" y="59.1">12*4 x 2 / 0.5</text>
<text x="101" y="62">30 / 30</text>
<text x="101.3" y="63.4">MF=1</text>
<text x="168.5" y="64.3">1 * 0.35 / 2</text>
<text x="183.6" y="64.3">1 * 0.35 / 2</text>
<text x="205.2" y="64.3">1 * 0.35 / 2</text>
<text x="220.3" y="64.3">1 * 0.35 / 2</text>
<text x="38.1" y="68.3">2 x 2 / 0.15</text>
<text x="55.3" y="68.3">2 x 2 / 0.15</text>
<text x="122.4" y="68.3">12 x 2 / 0.15</text>
<text x="28.3" y="91.2">4 x 2 / 0.2</text>
<text x="109.8" y="95.8">12 x 2 / 0.35</text>
<text x="126.9" y="95.8">12 x 2 / 0.35</text>
<text x="177.4" y="109.6">12 x 2 / 0.2</text>
<text x="219.8" y="109.6">12 x 2 / 0.2</text>
<text x="28.3" y="147.4">1 x 2 / 0.15</text>
<text x="109.8" y="147.4">12 x 2 / 0.15</text>
<text x="136.1" y="147.4">12 x 2 / 0.15</text>
<text x="156.1" y="152.6">30 / 30</text>
<text x="156.3" y="154">MF=1</text>
<text x="28.3" y="157.8">4 x 2 / 0.5</text>
<text x="109.8" y="157.8">12*4 x 2 / 0.5</text>
<text x="136.1" y="157.8">12*4 x 2 / 0.5</text>
</g>
<g font-size="1.2" fill="#222">
<text x="38.9" y="55.5">pfet_01v8</text>
<text x="47.1" y="54.4">M23</text>
<text x="56.1" y="55.5">pfet_01v8</text>
<text x="64.3" y="54.4">M6</text>
<text x="101" y="58">C3</text>
<text x="101" y="60">cap_mim_m3_2</text>
<text x="117" y="54.4">M21</text>
<text x="122.2" y="55.5">pfet_01v8</text>
<text x="38.9" y="64.6">pfet_01v8</text>
<text x="47.1" y="63.6">M24</text>
<text x="56.1" y="64.6">pfet_01v8</text>
<text x="64.3" y="63.6">M8</text>
<text x="117" y="63.6">M22</text>
<text x="122.2" y="64.6">pfet_01v8</text>
<text x="164.3" y="62.3">res_high_po_0p35</text>
<text x="172.9" y="60.3">R3</text>
<text x="183.6" y="60.3">R1</text>
<text x="183.6" y="62.3">res_high_po_0p35</text>
<text x="201" y="62.3">res_high_po_0p35</text>
<text x="209.5" y="60.3">R2</text>
<text x="220.3" y="60.3">R4</text>
<text x="220.3" y="62.3">res_high_po_0p35</text>
<text x="23.6" y="86.5">M4</text>
<text x="28.2" y="87.6">pfet_01v8</text>
<text x="104.4" y="91.1">M11</text>
<text x="109.6" y="92.1">pfet_01v8_lvt</text>
<text x="126.5" y="92.1">pfet_01v8_lvt</text>
<text x="136.6" y="91.1">M3</text>
<text x="172.7" y="104.9">M2</text>
<text x="177.3" y="105.9">nfet_01v8</text>
<text x="215.1" y="104.9">M7</text>
<text x="219.7" y="105.9">nfet_01v8</text>
<text x="23" y="142.7">M18</text>
<text x="28.2" y="143.8">nfet_01v8</text>
<text x="104.4" y="142.7">M12</text>
<text x="109.6" y="143.8">nfet_01v8</text>
<text x="131.4" y="142.7">M1</text>
<text x="136" y="143.8">nfet_01v8</text>
<text x="156.1" y="148.6">C1</text>
<text x="23" y="153">M17</text>
<text x="28.2" y="154.1">nfet_01v8</text>
<text x="104.4" y="153">M10</text>
<text x="109.6" y="154.1">nfet_01v8</text>
<text x="131.4" y="153">M5</text>
<text x="136" y="154.1">nfet_01v8</text>
<text x="156.1" y="150.6">cap_mim_m3_2</text>
</g>
<g font-size=".9" fill="#fe0000">
<text x="44.4" y="59.6">D</text>
<text x="44.5" y="54.6">S</text>
<text x="44.8" y="56.5">B</text>
<text x="48.8" y="56.5">G</text>
<text x="61.7" y="59.6">D</text>
<text x="61.7" y="54.6">S</text>
<text x="62" y="56.5">B</text>
<text x="66" y="56.5">G</text>
<text x="99.9" y="57.9">c0</text>
<text x="116.9" y="56.5">G</text>
<text x="121.1" y="56.5">B</text>
<text x="121.4" y="59.6">D</text>
<text x="121.4" y="54.6">S</text>
<text x="44.5" y="63.7">S</text>
<text x="44.8" y="65.6">B</text>
<text x="48.8" y="65.6">G</text>
<text x="61.7" y="63.7">S</text>
<text x="62" y="65.6">B</text>
<text x="66" y="65.6">G</text>
<text x="99.9" y="63.2">c1</text>
<text x="116.9" y="65.6">G</text>
<text x="121.1" y="65.6">B</text>
<text x="121.4" y="63.7">S</text>
<text x="177.8" y="61.9">B</text>
<text x="179.5" y="61.9">B</text>
<text x="214.5" y="61.9">B</text>
<text x="216.2" y="61.9">B</text>
<text x="44.4" y="68.8">D</text>
<text x="61.7" y="68.8">D</text>
<text x="121.4" y="68.8">D</text>
<text x="22.9" y="88.6">G</text>
<text x="27" y="88.6">B</text>
<text x="27.3" y="86.7">S</text>
<text x="27.3" y="91.7">D</text>
<text x="104.3" y="93.2">G</text>
<text x="108.5" y="93.2">B</text>
<text x="108.8" y="91.2">S</text>
<text x="133.9" y="91.2">S</text>
<text x="134.2" y="93.2">B</text>
<text x="138.3" y="93.2">G</text>
<text x="108.8" y="96.3">D</text>
<text x="133.9" y="96.3">D</text>
<text x="172" y="106.9">G</text>
<text x="176.1" y="106.9">B</text>
<text x="176.4" y="105">D</text>
<text x="214.4" y="106.9">G</text>
<text x="218.6" y="106.9">B</text>
<text x="218.8" y="105">D</text>
<text x="176.4" y="110.1">S</text>
<text x="218.8" y="110.1">S</text>
<text x="27.3" y="142.9">D</text>
<text x="108.8" y="142.9">D</text>
<text x="135.1" y="142.9">D</text>
<text x="22.9" y="144.8">G</text>
<text x="27" y="144.8">B</text>
<text x="27.3" y="147.9">S</text>
<text x="104.3" y="144.8">G</text>
<text x="108.5" y="144.8">B</text>
<text x="108.8" y="147.9">S</text>
<text x="130.7" y="144.8">G</text>
<text x="134.8" y="144.8">B</text>
<text x="135.1" y="147.9">S</text>
<text x="154.9" y="148.5">c0</text>
<text x="22.9" y="155.1">G</text>
<text x="27" y="155.1">B</text>
<text x="27.3" y="153.2">D</text>
<text x="104.3" y="155.1">G</text>
<text x="108.5" y="155.1">B</text>
<text x="108.8" y="153.2">D</text>
<text x="130.7" y="155.1">G</text>
<text x="134.8" y="155.1">B</text>
<text x="135.1" y="153.2">D</text>
<text x="154.9" y="153.8">c1</text>
<text x="27.3" y="158.2">S</text>
<text x="108.8" y="158.2">S</text>
<text x="135.1" y="158.2">S</text>
</g>
<g font-size=".9" fill="#229800">
<text x="105.1" y="96.3">LVT</text>
<text x="136.6" y="96.3">LVT</text>
</g>
</svg>
